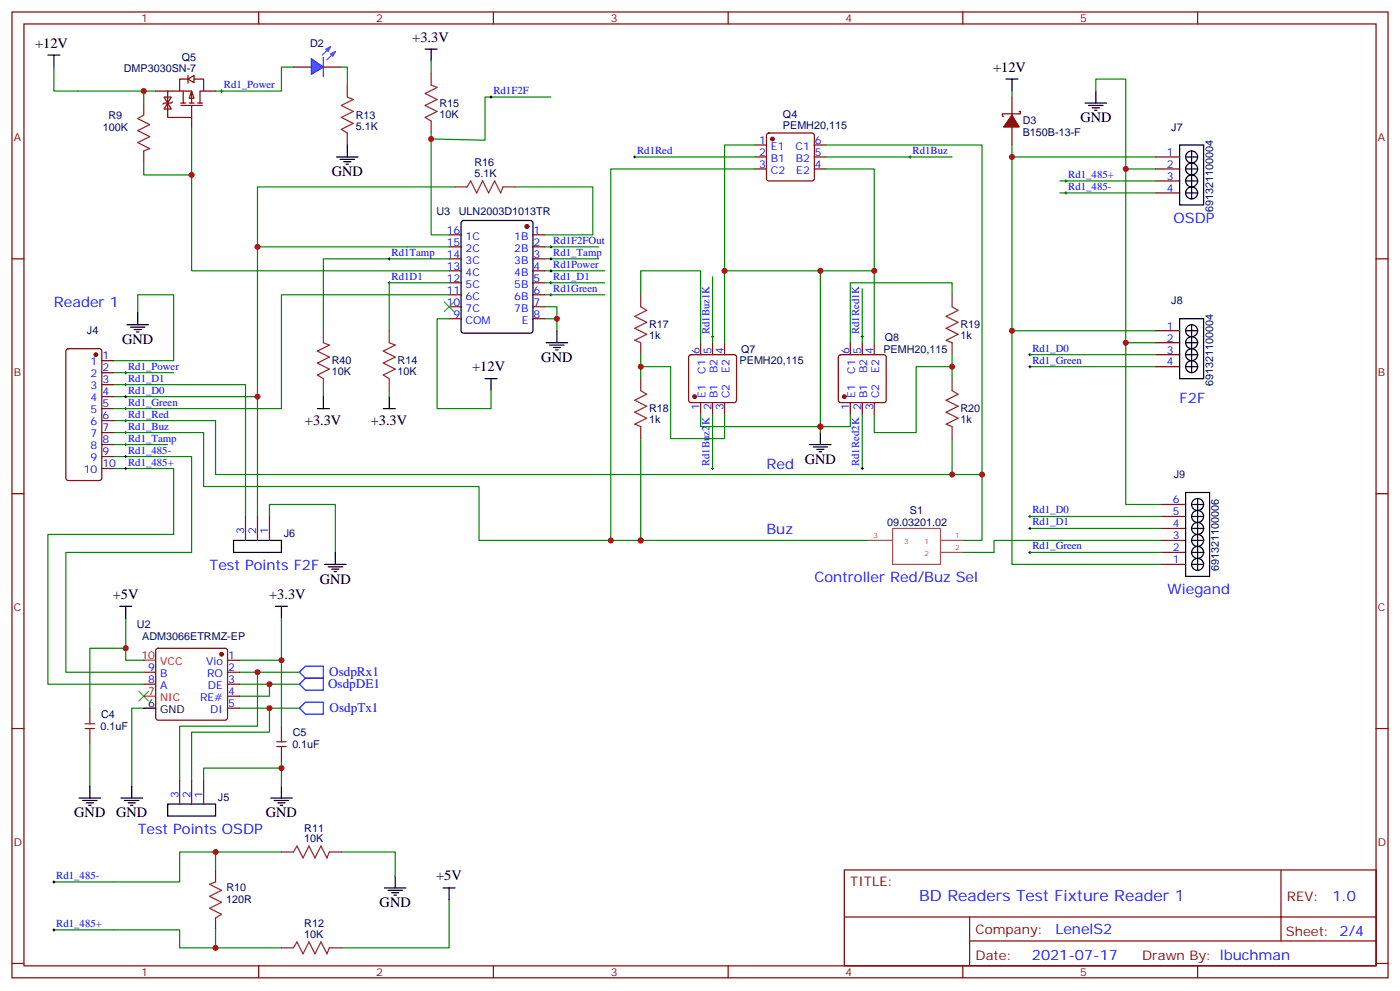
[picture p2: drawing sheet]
<svg xmlns="http://www.w3.org/2000/svg" width="412mm" height="292mm" viewBox="0 0 412 292" stroke-linecap="round" stroke-linejoin="round" font-family="sans-serif">
<g fill="none" stroke="#870000" stroke-width=".35">
<path d="M3.5 3.5h405.4v284.4h-405.4zM7.1 7.1h398.2v277.2h-398.2zM76.2 3.5v3.6M145.3 3.5v3.6M214.5 3.5v3.6M283.6 3.5v3.6M352.8 3.5v3.6M48.3 28.6h2.1l-1 1.7zM49.4 30.3l1 1.8h-2.1zM50.8 30l-.4 .3h-2.1l-.3 .4M52.9 26.8h-3.5v7.8h7v-3.6M298.1 28.6v5.3"/>
<path d="M298.1 37.4v5.3M300.2 32.8h.4v.7h-5.3v.7h.3M340.4 49.7h7.1M340.4 53.3h7.1M340.4 56.8h7.1M340.4 46.2h7.1M3.5 76.2h3.6M405.3 76.2h3.6M3.5 145.3h3.6M405.3 145.3h3.6M42.3 197.9h3.6M46.1 191.1l.5-.2h19.7l.5 .2 .2 .5v19.7l-.2 .5-.5 .2h-19.7l-.5-.2-.2-.5v-19.7z"/>
<path d="M67 197.9h3.6M67 194.4h3.6M3.5 214.5h3.6M42.3 201.4h3.6M67 205h3.6M67 201.4h3.6M67 208.5h3.6M405.3 214.5h3.6M248.7 256.1h156.6v28.2h-156.6zM377.3 256.1v20.9M248.7 270h156.5M285.6 277h119.6"/>
<path d="M285.6 270v14.1M3.5 283.6h3.6M76.2 284.3v3.6M145.3 284.3v3.6M214.5 284.3v3.6M283.6 284.3v3.6M352.8 284.3v3.6M405.3 283.6h3.6"/>
</g>
<g fill="none" stroke="#008700" stroke-width=".35">
<path d="M15.9 19.8v7h26.4v3.5M86.4 19.8h-3.5v7h-19.4M42.3 26.8h3.6M162.3 28.6h-19.4v12.7l-15.9-.4M298.1 26.8v1.8M322.8 26.8v-3.5h8.8v26.4h8.8M42.3 48v3.5h14.1M298.1 46.2v120h44.1M298.1 42.7v3.5h42.3M119.9 72.7h-44.1v44.1h-42.3M132.3 76.2h-37.1v21.2M160.5 79.7h17.7"/>
<path d="M160.5 76.2h15.9M162.3 72.7h14.1M40.6 92.1v-5.3h10.6v19.4h-17.7M160.5 86.8h17.7M160.5 93.8h3.5v3.6M33.5 113.2h38.8v38.8M33.5 109.7h17.7M75.8 116.8v35.2M303.4 107.9h37M33.5 137.9h17.7v19.4h-37.1v44.1h28.2M33.5 134.4h22.9v28.2h-37v35.3h22.9M33.5 130.9h15.9"/>
<path d="M79.4 152v-3.5h19.4v14.1M303.4 155.6h38.8M342.2 159.1h-49.4v3.5M37 190.9h-10.5v17.6M37 182v12.4h5.3M70.6 197.9h17.6M75.8 197.9v15.9h-22.9v15.9M82.9 182v12.4h-12.3M82.9 194.4v19.4M26.5 219.1v12.3M42.3 208.5h-3.5v22.9M70.6 201.4h17.6"/>
<path d="M70.6 208.5h17.6M79.4 201.4v3.6h-8.8M79.4 208.5v7h-23v14.2M82.9 226.1h-22.9v3.6M82.9 224.4v7M63.5 250.8h-10.6v8.8h-37M82.9 250.8h-19.4v5.3M100.5 250.8h15.9v7.1M15.9 273.8h37v5.2h10.6M63.5 273.8v5.2h19.4M132.3 264.9v14.1h-31.8"/>
</g>
<g fill="none" stroke="#000" stroke-width=".29">
<path d="M64.9 26.8h.7M65.3 26.5v.7M144.3 28.6h.7M144.6 28.2v.7M114.3 76.2h.7M114.7 75.8v.8M161.9 72.7h.7M162.3 72.3v.7M114.3 83.3h.7M114.7 82.9v.7M161.9 86.8h.7M161.9 83.3h.7"/>
<path d="M162.3 82.9v.7M162.3 86.4v.7M36.7 109.7h.7M36.7 113.2h.7M36.7 116.8h.7M37 109.4v.7M37 112.9v.7M37 116.4v.7M37 119.9v.8M303 107.9h.7M303.4 107.6v.7M36.7 120.3h.7"/>
<path d="M36.7 123.8h.7M36.7 127.4h.7M36.7 130.9h.7M36.7 134.4h.7M36.7 137.9h.7M37 123.5v.7M37 127v.7M37 130.5v.7M37 134.1v.7M37 137.6v.7M15.5 259.6h.7M15.9 259.3v.7"/>
<path d="M15.5 273.8h.7M15.9 273.4v.7"/>
</g>
<g fill="none" stroke="#000" stroke-width=".35">
<path d="M14.1 16.2h3.5M15.9 16.2v3.6M125.2 14.5h3.6M127 14.5v3.5M296.3 23.3h3.6M298.1 23.3v3.5M319.6 30.3h6.4M320.7 31h4.2M321.7 31.8h2.1M322.4 32.5h.7M322.8 26.8v3.5M347.5 42.7h7v17.6h-7z"/>
<path d="M349.2 49.7h3.6M349.2 53.3h3.6M349.2 56.8h3.6M349.2 46.2h3.6M351 44.5v14.1M37.4 95.6h6.3M38.5 96.3h4.2M39.5 97h2.1M40.2 97.7h.7M40.6 92.1v3.5M114.7 116.8v3.5M112.9 120.3h3.5"/>
<path d="M35.3 178.5h3.5M37 178.5v3.5M81.1 178.5h3.6M82.9 178.5v3.5M95.6 166.2h6.4M96.7 166.9h4.2M97.7 167.6h2.1M98.4 168.3h.7M98.8 162.6v3.6M42.3 208.5h3.6M23.3 234.9h6.3M24.3 235.7h4.3"/>
<path d="M25.4 236.4h2.1M26.1 237.1h.7M26.5 231.4v3.5M35.6 234.9h6.4M36.7 235.7h4.2M37.7 236.4h2.2M38.5 237.1h.7M38.8 231.4v3.5M79.7 234.9h6.4M80.8 235.7h4.2M81.8 236.4h2.2M82.5 237.1h.8"/>
<path d="M82.9 231.4v3.5M116.4 257.9v3.5M113.2 261.4h6.4M114.3 262.1h4.2M115.4 262.8h2.1M116.1 263.5h.7M130.5 261.4h3.6M132.3 261.4v3.5"/>
<circle cx="351" cy="53.3" r="1.76"/>
<circle cx="351" cy="49.7" r="1.76"/>
<circle cx="351" cy="46.2" r="1.76"/>
<circle cx="351" cy="56.8" r="1.76"/>
</g>
<path d="M88.2 197.9l1.8-1.8h5.2v3.6h-5.2zM88.2 201.4l1.8-1.7h5.2v3.5h-5.2zM90 206.7h5.2v3.6h-5.2l-1.8-1.8z" fill="none" stroke="#00f" stroke-width=".35"/>
<path d="M25 214.5h2.9M25 213.1h2.9M26.5 208.5v4.6M26.5 214.5v4.6M81.5 218.4h2.8M81.5 219.8h2.8M82.9 213.8v4.6M82.9 219.8v4.6M63.5 256.1v3.5l-1.8 .7 3.6 1.8-3.6 1.8 3.6 1.7-3.6 1.8 3.6 1.8-1.8 1v3.6" fill="none" stroke="#8c2424" stroke-width=".35"/>
<path d="M40.9 203.6l2.8 2.8M43.7 203.6l-2.8 2.8" fill="none" stroke="#3c3" stroke-width=".35"/>
<g fill="#870000" stroke="#870000" stroke-width=".35">
<path d="M298.1 33.9l2.1 3.5h-4.6z"/>
<circle cx="65.3" cy="192.6" r=".53"/>
</g>
<path d="M42.3 194.4h3.6M42.3 205h3.6" fill="none" stroke="#f00" stroke-width=".35"/>
<path d="M56.4 26.8l.7 2.1h-1.4z" fill="#fff" stroke="#870000" stroke-width=".35"/>
<g fill="none" stroke="#870000" stroke-width=".35">
<path d="M86.4 19.8h5.3M95.2 19.8h5.3M45.9 26.8h3.5M53.3 31h6.3M53.3 30.3h1.4M54 26.8v3.5M55.4 23.3l1.7-1.1v2.1zM55.4 23.3h-2.5v3.5h3.5v3.5M55.4 22.2v2.3M55.7 30.3h1.4M56.4 34.6v2.8M57.1 23.3h2.9v3.5h-1.1v3.5"/>
<path d="M58.2 30.3h1.4M60 26.8h3.5M132.3 69.1h3.5M132.3 72.7h3.5M132.3 76.2h3.5M132.3 79.7h3.5M157 69.1h3.5M157 72.7h3.5M157 76.2h3.5M157 79.7h3.5M132.3 83.3h3.5M132.3 86.8h3.5"/>
<path d="M132.3 90.3h3.5M132.3 93.8h3.5M157 83.3h3.5M157 86.8h3.5M157 90.3h3.5M157 93.8h3.5M340.4 97.4h7.1M19.6 102.9l.5-.2h9.2l.6 .4 .1 37.7-.5 .6-9.4 .1-.6-.5-.1-37.6zM30 106.2h3.5M30 109.7h3.5M30 113.2h3.5M30 116.8h3.5"/>
<path d="M340.4 100.9h7.1M340.4 104.4h7.1M340.4 107.9h7.1M30 120.3h3.5M30 123.8h3.5M30 127.4h3.5M30 130.9h3.5M30 134.4h3.5M30 137.9h3.5M72.3 152v7.1M75.8 152v7.1M79.4 152v7.1"/>
<path d="M342.2 159.1h7M342.2 155.6h7M342.2 152h7M342.2 148.5h7M342.2 162.6h7M342.2 166.2h7M52.9 229.7v7M56.4 229.7v7M60 229.7v7"/>
</g>
<path d="M255.8 159.1h6.9M262.9 155.6h14.1v10.6h-14.1zM277 159.1h7M277 162.6h7" fill="none" stroke="#a64a4a" stroke-width=".35"/>
<g fill="none" stroke="#008700" stroke-width=".35">
<path d="M127 18v3.5M56.4 37.4v42.3h75.9M127 39.2v29.9h5.3M134.1 55h-58.3v17.7M151.7 55h22.9v14.1h-14.1M331.6 49.7v51.2h8.8M119.9 72.7h12.4M160.5 72.7h1.8M132.3 83.3h-17.6v14.1M132.3 86.8h-49.4v33.5h-49.4M160.5 90.3h3.5v3.5M160.5 83.3h17.7"/>
<path d="M298.1 97.4h42.3M114.7 115v1.8M188.7 104.4v7.1M280.5 104.4v7.1M303.4 104.4h37M331.6 100.9v47.6h10.6M33.5 123.8h30v15.9h225.8v19.4h-5.3M33.5 127.4h26.5v15.8h81.1v15.9h114.7M188.7 129.1v30M280.5 129.1v10.6M284 162.6h8.8"/>
</g>
<g fill="#870000" stroke="#870000" stroke-width=".35">
<circle cx="28.2" cy="104.4" r=".53"/>
<circle cx="155.2" cy="66.7" r=".53"/>
</g>
<g fill="none" stroke="#000" stroke-width=".35">
<path d="M136.1 65.1l.4-.2h19.8l.6 .4 .1 32.1-.5 .6-20 .1-.6-.5-.1-32zM164 97.4v3.5M347.5 93.8h7v17.7h-7zM349.2 97.4h3.6M351 95.6v14.1M160.9 100.9h6.3M161.9 101.6h4.3M163 102.3h2.1M163.7 103h.7M349.2 100.9h3.6M349.2 104.4h3.6M349.2 107.9h3.6"/>
<path d="M68.8 159.1h14.1v3.5h-14.1zM349.2 145h7.1v24.7h-7.1zM351 159.1h3.5M351 155.6h3.5M351 152h3.5M351 148.5h3.5M352.8 146.8v21.1M351 162.6h3.5M351 166.2h3.5M49.4 236.7h14.1v3.5h-14.1z"/>
<circle cx="351" cy="97.4" r="1.76"/>
<circle cx="351" cy="107.9" r="1.76"/>
<circle cx="351" cy="104.4" r="1.76"/>
<circle cx="351" cy="100.9" r="1.76"/>
<circle cx="352.8" cy="155.6" r="1.76"/>
<circle cx="352.8" cy="148.5" r="1.76"/>
<circle cx="352.8" cy="159.1" r="1.76"/>
<circle cx="352.8" cy="152" r="1.76"/>
<circle cx="352.8" cy="162.6" r="1.76"/>
<circle cx="352.8" cy="166.2" r="1.76"/>
</g>
<path d="M161.9 79.7h.7M161.9 76.2h.7M162.3 75.8v.8M162.3 79.4v.7M303 104.4h.7M303.4 104.1v.7" fill="none" stroke="#000" stroke-width=".29"/>
<path d="M42.3 30.3v3.6l-1.7 1 3.5 1.8-3.5 1.8 3.5 1.7-3.5 1.8 3.5 1.7-1.8 .8v3.5M127 21.5v3.5l1.8 .8-3.6 1.7 3.6 1.8-3.6 1.7 3.6 1.8-3.6 1.8 1.8 1v3.6M134.1 55h3.5l1-1.7 1.8 3.5 1.8-3.5 1.7 3.5 1.8-3.5 1.8 3.5 .7-1.8h3.5M114.7 97.4v3.5l1.7 .7-3.5 1.8 3.5 1.7-3.5 1.8 3.5 1.8-3.5 1.7 1.8 1.1v3.5M188.7 86.8v3.5l1.8 1.1-3.5 1.7 3.5 1.8-3.5 1.8 3.5 1.7-3.5 1.8 1.7 .7v3.5M280.5 86.8v3.5l1.7 1.1-3.5 1.7 3.5 1.8-3.5 1.8 3.5 1.7-3.5 1.8 1.8 .7v3.5M188.7 111.5v3.5l1.8 1.1-3.5 1.7 3.5 1.8-3.5 1.8 3.5 1.7-3.5 1.8 1.7 .7v3.5M280.5 111.5v3.5l1.7 1.1-3.5 1.7 3.5 1.8-3.5 1.8 3.5 1.7-3.5 1.8 1.8 .7v3.5M82.9 250.8h3.5l1.1-1.7 1.8 3.5 1.7-3.5 1.8 3.5 1.7-3.5 1.8 3.5 .7-1.8h3.5M82.9 279h3.5l1.1-1.7 1.8 3.5 1.7-3.5 1.8 3.5 1.7-3.5 1.8 3.5 .7-1.8h3.5" fill="none" stroke="#8c2424" stroke-width=".35"/>
<path d="M130.9 88.9l2.8 2.8M133.7 88.9l-2.8 2.8" fill="none" stroke="#3c3" stroke-width=".35"/>
<g fill="#36f" stroke="#36f" stroke-width=".35">
<path d="M97.4 15.9l1.4-.7-.7 1.4z"/>
<path d="M96 14.5l1.4-.7-.7 1.4z"/>
</g>
<path d="M97.4 13.8l-2.5 2.4M98.8 15.2l-2.5 2.4" fill="none" stroke="#36f" stroke-width=".35"/>
<path d="M95.2 16.9v5.7" fill="none" stroke="#00f" stroke-width=".35"/>
<path d="M91.7 17.3l3.5 2.5-3.5 2.1z" fill="#36f" stroke="#00f" stroke-width=".35"/>
<path d="M102.3 25v3.6l1.8 .7-3.6 1.7 3.6 1.8-3.6 1.8 3.6 1.7-3.6 1.8 1.8 1.1v3.5M95.2 97.4v3.5l1.8 .7-3.5 1.8 3.5 1.7-3.5 1.8 3.5 1.8-3.5 1.7 1.7 1.1v3.5" fill="none" stroke="#8c2424" stroke-width=".35"/>
<g fill="none" stroke="#000" stroke-width=".35">
<path d="M99.1 46.2h6.4M100.2 46.9h4.2M101.2 47.6h2.2M102 48.3h.7M102.3 42.7v3.5M95.2 116.8v3.5M142.9 111.5h3.5M144.6 111.5v3.5M93.5 120.3h3.5M238.5 130.9h6.3M239.5 131.6h4.3M240.6 132.3h2.1"/>
<path d="M241.3 133h.7M241.7 127.4v3.5"/>
</g>
<g fill="none" stroke="#008700" stroke-width=".35">
<path d="M100.5 19.8h1.8v5.2M187 46.2h35.2M222.2 42.7h-8.8v37M222.2 49.7h-42.3v109.4M243.4 49.7h14.1v30M243.4 42.7h45.9v97M243.4 46.2h37.1M312.2 53.3h28.2M312.2 56.8h28.2M241.7 79.7h-28.3v21.2M132.3 93.8h-3.5v26.5h15.8v-5.3M188.7 86.8v-7.1h17.7v21.2"/>
<path d="M209.9 81.5v19.4M254 85v15.9M280.5 86.8v-3.5h-30v17.6M95.2 115v1.8M188.7 107.9h8.9v21.2h15.8v-7M257.5 100.9v-21.2h-15.8v45.9h8.8v-3.5M280.5 107.9h-10.6v19.5h-12.4v-5.3M206.4 122.1v3.5h35.3v1.8M209.9 122.1v15.8M254 122.1v15.8M303.4 152h38.8M303.4 162.6h38.8"/>
</g>
<g fill="none" stroke="#000" stroke-width=".29">
<path d="M186.6 46.2h.7M187 45.9v.7M267.8 46.2h.7M268.1 45.9v.7M313.6 53.3h.7M313.6 56.8h.7M314 52.9v.7M314 56.4v.8M209.5 99.1h.8M209.9 98.8v.7M253.6 99.1h.8M254 98.8v.7"/>
<path d="M209.5 137.9h.8M209.9 137.6v.7M253.6 137.9h.8M254 137.6v.7M303 152h.7M303 155.6h.7M303.4 151.7v.7M303.4 155.2v.7M303 162.6h.7M303.4 162.3v.7"/>
</g>
<g fill="none" stroke="#870000" stroke-width=".35">
<path d="M226 39.4l.5-.2h12.7l.5 .2 .2 .5v12.7l-.2 .5-.5 .2h-12.7l-.5-.3-.2-.4v-12.7zM222.2 42.7h3.6M222.2 46.2h3.6M222.2 49.7h3.6M239.9 42.7h3.5M239.9 46.2h3.5M239.9 49.7h3.5M203.1 104.6l.5-.2h12.7l.5 .2 .2 .5v12.7l-.3 .5-.4 .2h-12.7l-.5-.2-.3-.5v-12.7zM206.4 100.9v3.5M206.4 118.5v3.6M209.9 100.9v3.5M209.9 118.5v3.6"/>
<path d="M213.4 100.9v3.5M213.4 118.5v3.6M247.2 104.6l.4-.2h12.7l.5 .2 .3 .5v12.7l-.3 .5-.5 .2h-12.7l-.4-.2-.3-.5v-12.7zM250.5 100.9v3.5M250.5 118.5v3.6M254 100.9v3.5M254 118.5v3.6M257.5 100.9v3.5M257.5 118.5v3.6"/>
</g>
<g fill="#870000" stroke="#870000" stroke-width=".35">
<circle cx="248.7" cy="116.8" r=".53"/>
<circle cx="204.6" cy="116.8" r=".53"/>
<circle cx="227.5" cy="40.9" r=".53"/>
</g>
<g fill="#c00">
<circle cx="37" cy="190.9" r=".88"/>
<circle cx="79.4" cy="201.4" r=".88"/>
<circle cx="79.4" cy="208.5" r=".88"/>
<circle cx="75.8" cy="197.9" r=".88"/>
<circle cx="63.5" cy="279" r=".88"/>
<circle cx="42.3" cy="26.8" r=".88"/>
<circle cx="82.9" cy="194.4" r=".88"/>
<circle cx="82.9" cy="226.1" r=".88"/>
<circle cx="63.5" cy="250.8" r=".88"/>
<circle cx="75.8" cy="116.8" r=".88"/>
<circle cx="298.1" cy="46.2" r=".88"/>
<circle cx="298.1" cy="97.4" r=".88"/>
<circle cx="331.6" cy="49.7" r=".88"/>
<circle cx="331.6" cy="100.9" r=".88"/>
<circle cx="56.4" cy="51.5" r=".88"/>
<circle cx="188.7" cy="159.1" r=".88"/>
<circle cx="280.5" cy="139.7" r=".88"/>
<circle cx="127" cy="40.9" r=".88"/>
<circle cx="75.8" cy="72.7" r=".88"/>
<circle cx="164" cy="93.8" r=".88"/>
<circle cx="280.5" cy="107.9" r=".88"/>
<circle cx="241.7" cy="125.6" r=".88"/>
<circle cx="188.7" cy="107.9" r=".88"/>
<circle cx="241.7" cy="79.7" r=".88"/>
<circle cx="257.5" cy="79.7" r=".88"/>
<circle cx="213.4" cy="79.7" r=".88"/>
<circle cx="289.3" cy="139.7" r=".88"/>
<circle cx="179.9" cy="159.1" r=".88"/>
</g>
<text font-size="4.6" fill="#00f" x="270.8" y="265.1">BD Readers Test Fixture Reader 1</text>
<g font-size="4.2">
<text x="10.3" y="14.1">+12V</text>
<text x="121.5" y="12.3">+3.3V</text>
<text x="292.6" y="21.2">+12V</text>
<text x="318.2" y="36">GND</text>
<text x="97.7" y="51.9">GND</text>
<text x="36" y="101.2">GND</text>
<text x="159.5" y="106.5">GND</text>
<text x="139.1" y="109.4">+12V</text>
<text x="89.8" y="125.1">+3.3V</text>
<text x="109.2" y="125.1">+3.3V</text>
<text x="237.1" y="136.5">GND</text>
<text x="94.2" y="171.8">GND</text>
<text x="33.2" y="176.2">+5V</text>
<text x="79.3" y="176.3">+3.3V</text>
<text x="21.9" y="240.6">GND</text>
<text x="34.2" y="240.6">GND</text>
<text x="78.3" y="240.6">GND</text>
<text x="128.5" y="259.1">+5V</text>
<text x="111.8" y="267.1">GND</text>
</g>
<g font-size="4.2" fill="#00f">
<text x="345.7" y="65.6">OSDP</text>
<text x="15.9" y="90.3">Reader 1</text>
<text x="347.5" y="118.5">F2F</text>
<text x="225.8" y="137.9">Red</text>
<text x="225.8" y="157.3">Buz</text>
<text x="61.7" y="167.9">Test Points F2F</text>
<text x="239.9" y="171.4">Controller Red/Buz Sel</text>
<text x="344" y="175">Wiegand</text>
<text x="40.6" y="245.5">Test Points OSDP</text>
<text x="392.5" y="265.4">1.0</text>
<text x="310.9" y="274.9">LenelS2</text>
<text x="304" y="282.7">2021-07-17</text>
</g>
<g font-size="3.9" fill="#00f">
<text x="96.7" y="202.6">OsdpDE1</text>
<text x="97" y="199.1">OsdpRx1</text>
<text x="97.1" y="209.6">OsdpTx1</text>
</g>
<g font-size="3.9" fill="#800">
<text x="250.5" y="260.7">TITLE:</text>
<text x="379.1" y="265.4">REV:</text>
<text x="287.4" y="274.9">Company:</text>
<text x="378.7" y="275.5">Sheet: 2/4</text>
<text x="287.4" y="282.6">Date:</text>
<text x="336.4" y="282.7">Drawn By: lbuchman</text>
</g>
<g font-size="3.2" fill="#800">
<text x="41.6" y="6.5">1</text>
<text x="110.8" y="6.5">2</text>
<text x="179.9" y="6.5">3</text>
<text x="249.1" y="6.5">4</text>
<text x="318.2" y="6.5">5</text>
<text x="4.1" y="41.6">A</text>
<text x="405.9" y="41.6">A</text>
<text x="4.1" y="110.8">B</text>
<text x="405.9" y="110.8">B</text>
<text x="4.1" y="179.9">C</text>
<text x="405.9" y="179.9">C</text>
<text x="4.1" y="249.1">D</text>
<text x="405.9" y="249.1">D</text>
<text x="41.6" y="287.3">1</text>
<text x="110.8" y="287.3">2</text>
<text x="179.9" y="287.3">3</text>
<text x="249.1" y="287.3">4</text>
<text x="318.2" y="287.3">5</text>
</g>
<g font-size="3.2" fill="#000080">
<text x="53.6" y="18">Q5</text>
<text x="91.4" y="13.7">D2</text>
<text x="36.5" y="21.2">DMP3030SN-7</text>
<text x="32" y="34.9">R9</text>
<text x="104.8" y="34.9">R13</text>
<text x="129.5" y="34.6">10K</text>
<text x="129.5" y="31.4">R15</text>
<text x="230.6" y="34.8">Q4</text>
<text x="30.3" y="38.5">100K</text>
<text x="104.8" y="38.1">5.1K</text>
<text x="230.6" y="38">PEMH20,115</text>
<text x="301.3" y="39.9">B150B-13-F</text>
<text x="301.3" y="36.5">D3</text>
<text x="345" y="38.4">J7</text>
<text x="139.8" y="52.2">5.1K</text>
<text x="139.8" y="48.9">R16</text>
<text x="128.6" y="63.2">U3</text>
<text x="135.2" y="63.2">ULN2003D1013TR</text>
<text x="357.4" y="62.4" transform="rotate(-90 357.4 62.4)">691321100004</text>
<text x="345" y="89.6">J8</text>
<text x="25.6" y="98.4">J4</text>
<text x="191.2" y="99.9">1k</text>
<text x="191.2" y="96.6">R17</text>
<text x="260.6" y="100.2">Q8</text>
<text x="282.9" y="99.9">1k</text>
<text x="282.9" y="96.6">R19</text>
<text x="97.7" y="107.2">R40</text>
<text x="117.1" y="107.2">R14</text>
<text x="217.9" y="107.3">PEMH20,115</text>
<text x="218.3" y="103.8">Q7</text>
<text x="260.2" y="103.8">PEMH20,115</text>
<text x="97.7" y="110.5">10K</text>
<text x="117.1" y="110.5">10K</text>
<text x="357.4" y="113.5" transform="rotate(-90 357.4 113.5)">691321100004</text>
<text x="191.2" y="124.6">1k</text>
<text x="191.2" y="121.3">R18</text>
<text x="282.9" y="124.6">1k</text>
<text x="282.9" y="121.3">R20</text>
<text x="345.8" y="140.7">J9</text>
<text x="261.4" y="154.9">09.03201.02</text>
<text x="268" y="151.3">S1</text>
<text x="83.6" y="158.1">J6</text>
<text x="359.1" y="168.2" transform="rotate(-90 359.1 168.2)">691321100006</text>
<text x="40.4" y="184.8">U2</text>
<text x="41.9" y="188.3">ADM3066ETRMZ-EP</text>
<text x="29.6" y="214.9">0.1uF</text>
<text x="29.8" y="211.3">C4</text>
<text x="86.1" y="220.1">0.1uF</text>
<text x="86.2" y="216.6">C5</text>
<text x="64.2" y="235.7">J5</text>
<text x="89.6" y="244.8">R11</text>
<text x="89.6" y="248">10K</text>
<text x="66.7" y="262.4">R10</text>
<text x="66.6" y="265.9">120R</text>
<text x="89.6" y="273">R12</text>
<text x="89.6" y="276.2">10K</text>
</g>
<g font-size="3.2" fill="#00f">
<text x="66" y="25.9">Rd1_Power</text>
<text x="145.3" y="27.7">Rd1F2F</text>
<text x="187.7" y="45.3">Rd1Red</text>
<text x="223.6" y="45.9">2</text>
<text x="223.6" y="42.3">1</text>
<text x="227.1" y="47.6">B1</text>
<text x="227.1" y="44.1">E1</text>
<text x="234.4" y="44.1">C1</text>
<text x="234.4" y="47.6">B2</text>
<text x="240.1" y="42.3">6</text>
<text x="240.1" y="45.9">5</text>
<text x="268.8" y="45.3">Rd1Buz</text>
<text x="343.7" y="45.9">1</text>
<text x="223.6" y="49.4">3</text>
<text x="227.1" y="51.2">C2</text>
<text x="234.6" y="51.2">E2</text>
<text x="240.1" y="49.4">4</text>
<text x="314.7" y="52.4">Rd1_485+</text>
<text x="343.7" y="49.4">2</text>
<text x="343.7" y="52.9">3</text>
<text x="314.7" y="55.9">Rd1_485-</text>
<text x="343.7" y="56.4">4</text>
<text x="131.6" y="68.8">16</text>
<text x="137.1" y="70.6">1C</text>
<text x="151.5" y="70.6">1B</text>
<text x="157.2" y="68.8">1</text>
<text x="163" y="71.8">Rd1F2FOut</text>
<text x="115.4" y="75.3">Rd1Tamp</text>
<text x="131.6" y="75.8">14</text>
<text x="131.6" y="72.3">15</text>
<text x="137.1" y="77.6">3C</text>
<text x="137.1" y="74.1">2C</text>
<text x="151.5" y="74.1">2B</text>
<text x="151.5" y="77.6">3B</text>
<text x="157.2" y="72.3">2</text>
<text x="157.2" y="75.8">3</text>
<text x="163" y="75.3">Rd1_Tamp</text>
<text x="115.4" y="82.4">Rd1D1</text>
<text x="131.6" y="82.9">12</text>
<text x="131.6" y="79.4">13</text>
<text x="137.1" y="81.1">4C</text>
<text x="151.5" y="81.1">4B</text>
<text x="157.2" y="79.4">4</text>
<text x="157.2" y="82.9">5</text>
<text x="163" y="82.4">Rd1_D1</text>
<text x="163" y="78.8">Rd1Power</text>
<text x="131.6" y="90">10</text>
<text x="131.6" y="86.4">11</text>
<text x="137.1" y="88.2">6C</text>
<text x="137.1" y="84.7">5C</text>
<text x="151.5" y="84.7">5B</text>
<text x="151.5" y="88.2">6B</text>
<text x="157.2" y="86.4">6</text>
<text x="157.2" y="90">7</text>
<text x="163" y="85.9">Rd1Green</text>
<text x="133.6" y="93.5">9</text>
<text x="137.1" y="95.2">COM</text>
<text x="137.1" y="91.7">7C</text>
<text x="151.5" y="91.7">7B</text>
<text x="153.7" y="95.2">E</text>
<text x="157.2" y="93.5">8</text>
<text x="209" y="98.4" transform="rotate(-90 209 98.4)">Rd1Buz1K</text>
<text x="253.1" y="98.4" transform="rotate(-90 253.1 98.4)">Rd1Red1K</text>
<text x="343.7" y="100.5">2</text>
<text x="343.7" y="97">1</text>
<text x="26.7" y="107.6">1</text>
<text x="30.2" y="105.8">1</text>
<text x="206" y="104.2" transform="rotate(-90 206 104.2)">6</text>
<text x="209.5" y="104.2" transform="rotate(-90 209.5 104.2)">5</text>
<text x="213.1" y="104.2" transform="rotate(-90 213.1 104.2)">4</text>
<text x="250.1" y="104.2" transform="rotate(-90 250.1 104.2)">6</text>
<text x="253.6" y="104.2" transform="rotate(-90 253.6 104.2)">5</text>
<text x="257.2" y="104.2" transform="rotate(-90 257.2 104.2)">4</text>
<text x="304.1" y="107.1">Rd1_Green</text>
<text x="304.1" y="103.5">Rd1_D0</text>
<text x="343.7" y="104.1">3</text>
<text x="343.7" y="107.6">4</text>
<text x="26.7" y="111.1">2</text>
<text x="30.2" y="109.4">2</text>
<text x="30.2" y="112.9">3</text>
<text x="37.7" y="108.8">Rd1_Power</text>
<text x="37.7" y="112.4">Rd1_D1</text>
<text x="207.8" y="110" transform="rotate(-90 207.8 110)">C1</text>
<text x="211.3" y="109.9" transform="rotate(-90 211.3 109.9)">B2</text>
<text x="214.8" y="109.7" transform="rotate(-90 214.8 109.7)">E2</text>
<text x="251.9" y="110" transform="rotate(-90 251.9 110)">C1</text>
<text x="255.4" y="109.9" transform="rotate(-90 255.4 109.9)">B2</text>
<text x="258.9" y="109.7" transform="rotate(-90 258.9 109.7)">E2</text>
<text x="26.7" y="114.7">3</text>
<text x="26.7" y="118.2">4</text>
<text x="30.2" y="116.4">4</text>
<text x="30.2" y="119.9">5</text>
<text x="37.7" y="115.9">Rd1_D0</text>
<text x="37.7" y="119.4">Rd1_Green</text>
<text x="207.8" y="117.2" transform="rotate(-90 207.8 117.2)">E1</text>
<text x="211.3" y="117.2" transform="rotate(-90 211.3 117.2)">B1</text>
<text x="214.8" y="117.2" transform="rotate(-90 214.8 117.2)">C2</text>
<text x="251.9" y="117.2" transform="rotate(-90 251.9 117.2)">E1</text>
<text x="255.4" y="117.2" transform="rotate(-90 255.4 117.2)">B1</text>
<text x="258.9" y="117.2" transform="rotate(-90 258.9 117.2)">C2</text>
<text x="26.7" y="121.7">5</text>
<text x="26.7" y="125.2">6</text>
<text x="30.2" y="123.5">6</text>
<text x="37.7" y="122.9">Rd1_Red</text>
<text x="206" y="120.7" transform="rotate(-90 206 120.7)">1</text>
<text x="213.1" y="120.7" transform="rotate(-90 213.1 120.7)">3</text>
<text x="250.1" y="120.7" transform="rotate(-90 250.1 120.7)">1</text>
<text x="257.2" y="120.7" transform="rotate(-90 257.2 120.7)">3</text>
<text x="26.7" y="128.8">7</text>
<text x="30.2" y="127">7</text>
<text x="30.2" y="130.5">8</text>
<text x="37.7" y="126.5">Rd1_Buz</text>
<text x="37.7" y="130">Rd1_Tamp</text>
<text x="26.7" y="132.3">8</text>
<text x="26.7" y="135.8">9</text>
<text x="30.2" y="134.1">9</text>
<text x="30.2" y="137.6">10</text>
<text x="37.7" y="133.5">Rd1_485-</text>
<text x="37.7" y="137.1">Rd1_485+</text>
<text x="209" y="137.2" transform="rotate(-90 209 137.2)">Rd1Buz2K 2</text>
<text x="253.1" y="137.2" transform="rotate(-90 253.1 137.2)">Rd1Red2K 2</text>
<text x="24.6" y="139.3">10</text>
<text x="345.5" y="148.2">6</text>
<text x="304.1" y="151.2">Rd1_D0</text>
<text x="304.1" y="154.7">Rd1_D1</text>
<text x="345.5" y="155.2">4</text>
<text x="345.5" y="151.7">5</text>
<text x="72" y="157.3" transform="rotate(-90 72 157.3)">3</text>
<text x="75.5" y="157.3" transform="rotate(-90 75.5 157.3)">2</text>
<text x="79" y="157.3" transform="rotate(-90 79 157.3)">1</text>
<text x="304.1" y="161.7">Rd1_Green</text>
<text x="345.5" y="158.8">3</text>
<text x="345.5" y="162.3">2</text>
<text x="345.5" y="165.8">1</text>
<text x="43.7" y="197.6">9</text>
<text x="60.8" y="195.8">Vio</text>
<text x="67.2" y="197.6">2</text>
<text x="67.2" y="194">1</text>
<text x="43.7" y="201.1">8</text>
<text x="47.2" y="202.8">A</text>
<text x="47.2" y="199.3">B</text>
<text x="61" y="199.3">RO</text>
<text x="61.3" y="202.8">DE</text>
<text x="67.2" y="201.1">3</text>
<text x="58.9" y="206.4">RE#</text>
<text x="61.9" y="209.9">DI</text>
<text x="67.2" y="204.6">4</text>
<text x="67.2" y="208.1">5</text>
<text x="52.6" y="234.9" transform="rotate(-90 52.6 234.9)">3</text>
<text x="56.1" y="234.9" transform="rotate(-90 56.1 234.9)">2</text>
<text x="59.6" y="234.9" transform="rotate(-90 59.6 234.9)">1</text>
<text x="16.6" y="258.8">Rd1_485-</text>
<text x="16.6" y="272.9">Rd1_485+</text>
</g>
<g font-size="3.2" fill="#f00">
<text x="41.7" y="194">10</text>
<text x="47.2" y="195.8">VCC</text>
<text x="43.7" y="204.6">7</text>
<text x="47.2" y="206.4">NIC</text>
</g>
<g font-size="3.2">
<text x="43.7" y="208.1">6</text>
<text x="47.2" y="209.9">GND</text>
</g>
<g font-size="2.1" fill="#a54b4b">
<text x="257.3" y="158.4">3</text>
<text x="266.3" y="160.1">3</text>
<text x="272.3" y="160.1">1</text>
<text x="281.3" y="158.4">1</text>
<text x="281.3" y="161.9">2</text>
<text x="272.3" y="163.7">2</text>
</g>
</svg>
